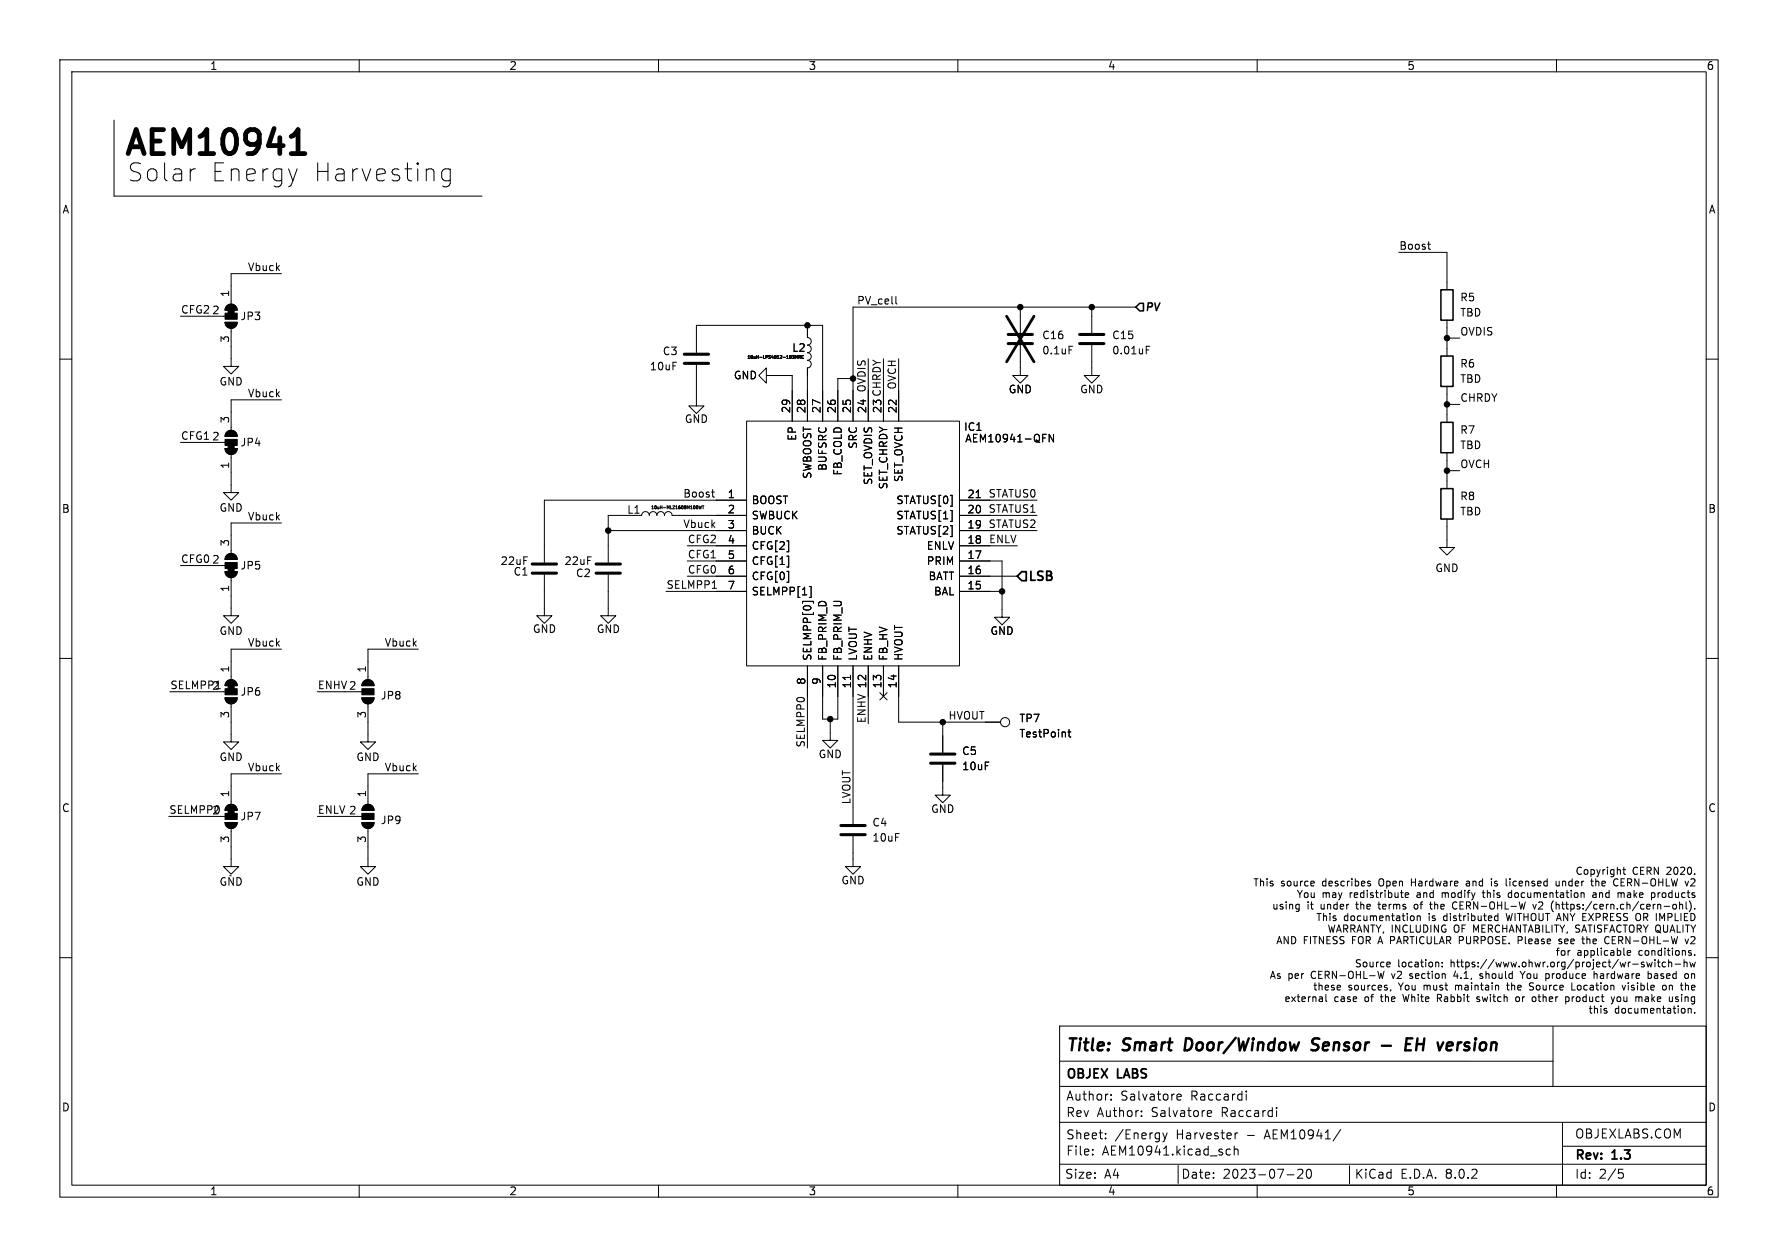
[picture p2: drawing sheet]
<svg xmlns="http://www.w3.org/2000/svg" width="297mm" height="210mm" viewBox="0 0 297 210" stroke-linecap="round" stroke-linejoin="round" font-family="sans-serif">
<g fill="none" stroke="#000" stroke-width=".17">
<path d="M10 10h277v190h-277zM12 12h273v186h-273zM60 10v2M110 10v2M160 10v2M210 10v2M260 10v2M19 20.1v12.7h61.5M32.4 28.2l-.3 .2M49.6 28.2l-.7 2M75.2 28.2v2.4a.81 .81 0 0 1-1.3 .5M75.2 28.4l-.3-.2h-.5l-.5 .3-.1 .3v.8l.3 .5 .3 .1h.5l.3-.1"/>
<path d="M10 60h2M30.1 52.8h7.5M37.6 53.8h2a1.02 1.02 0 0 1-1 1.1 1.02 1.02 0 0 1-1-1.1zM37.9 51.1a1.02 1.02 0 0 1 1.1-.2 1.02 1.02 0 0 1 .6 .9h-2zM38.6 54.9v6.3h1.3l-1.3 1.3-1.3-1.3h1.3M47 45.7h-8.4v5.1M116.3 58.9v-4.5h21.1v16M132.9 59.9v-.5l.1 .3 .2-.3v.5M133.4 59.4v.5M133.5 59.7l.2 .2M133.7 59.6l-.3 .1M133.9 59.5a.22 .22 0 0 0 0 .3 .22 .22 0 0 0 .3 0"/>
<path d="M134.9 54.4v2a.64 .64 0 0 1 .6 .6 .64 .64 0 0 1-.6 .7 .64 .64 0 0 1 .6 .6 .64 .64 0 0 1-.6 .6 .64 .64 0 0 1 .6 .7 .64 .64 0 0 1-.6 .6 .64 .64 0 0 1 .6 .6 .64 .64 0 0 1-.6 .7v8.9M145 59.9v10.5M147.6 59.9v10.5M149.7 49.5v1.1l.1 .2M150.1 59.9v10.5M170.4 57.7v5h1.3l-1.3 1.3-1.2-1.3h1.2M170.4 51.3v4.3M178.6 57.9h.6M182.4 57.7v5h1.2l-1.2 1.3-1.3-1.3h1.3M182.4 51.3v4.3M189.7 51.3h-47.2v19.1M191.5 57.9h.6"/>
<path d="M191.5 58.5h.4M233.7 42.2h8v6.2M238.5 40.8h.5M238.7 41.6l.3 .1M241.7 53.5v6M241.7 56.5h2.1M285 60h2M30.1 73.9h7.5M37.6 74.9h2a1.02 1.02 0 0 1-1 1 1.02 1.02 0 0 1-1-1zM37.9 72.2a1.02 1.02 0 0 1 1.1-.2 1.02 1.02 0 0 1 .6 .9h-2zM38.6 75.9v6.4h1.3l-1.3 1.3-1.3-1.3h1.3M47 66.8h-8.4v5.1"/>
<path d="M116.3 61v6.8h1.3l-1.3 1.3-1.2-1.3h1.2M124.7 70.4h35.6v40.9h-35.6zM128 62.7v-1.2l-1.3 1.2 1.3 1.3v-1.3h4.3v7.7M142.5 63.2h-2.5v7.2M174.2 72.6h.6M176 72.6v1.2l-.7-1.2v1.2M241.7 64.6v6M241.7 75.6v6M241.7 67.6h2.1M241.7 78.6h2.1M30.1 94.5h7.5M37.6 95.5h2a1.02 1.02 0 0 1-1 1 1.02 1.02 0 0 1-1-1z"/>
<path d="M37.9 92.8a1.02 1.02 0 0 1 1.1-.3 1.02 1.02 0 0 1 .6 1h-2zM38.6 96.5v6.4h1.3l-1.3 1.2-1.3-1.2h1.3M47 87.4h-8.4v5.1M90.9 96v6.9h1.3l-1.3 1.2-1.2-1.2h1.2M101.6 96v6.9h1.3l-1.3 1.2-1.3-1.2h1.3M101.6 88.6h23.1M111.3 98.8h13.4M114.8 96.3h9.9M114.8 93.7h9.9M114.8 91.2h9.9M116.5 84.5v.5M116.8 84.5l.1 .5 .1-.4 .1 .4 .1-.5"/>
<path d="M117.3 84.5h.3M117.4 84.5v.5M118.9 82.2h.4M119 98.3h.7M119.1 83l.2 .1M124.7 86.1h-12.4a.64 .64 0 0 0-.7-.6 .64 .64 0 0 0-.6 .6 .64 .64 0 0 0-.6-.6 .64 .64 0 0 0-.7 .6 .64 .64 0 0 0-.6-.6 .64 .64 0 0 0-.6 .6 .64 .64 0 0 0-.7-.6 .64 .64 0 0 0-.6 .6h-5.6v7.9M124.7 83.6h-33.8v10.4M131.4 90.4h.3v1.8h-.3M131.4 92.9h.3v1.8h-.3M131.4 95.5h.3v1.8h-.3M135.2 98h.3v1.8h-.3M160.3 93.7h7.1v9.4h1.3l-1.3 1.3-1.3-1.3h1.3"/>
<path d="M160.3 86.1h12.9M160.3 83.6h12.9M160.3 98.8h7.1M160.3 96.3h9.6M160.3 91.2h9.6M160.3 88.6h12.9M163.1 83.1h.7M241.7 86.7v4.8h1.3l-1.3 1.2-1.3-1.2h1.3M10 110h2M28.4 115.6h9.2M37.6 116.6h2a1.02 1.02 0 0 1-1 1 1.02 1.02 0 0 1-1-1zM37.9 113.8a1.02 1.02 0 0 1 1.1-.2 1.02 1.02 0 0 1 .6 1h-2z"/>
<path d="M38.6 117.6v6.4h1.3l-1.3 1.2-1.3-1.2h1.3M47 108.5h-8.4v5M53 115.6h7.5M60.5 116.6h2a1.02 1.02 0 0 1-1 1 1.02 1.02 0 0 1-1-1zM60.7 113.8a1.02 1.02 0 0 1 1.2-.2 1.02 1.02 0 0 1 .6 1h-2zM61.5 117.6v6.4h1.2l-1.2 1.2-1.3-1.2h1.3M69.9 108.5h-8.4v5M134.1 100.8v-.3h1.8v.3M134.9 111.3v13.7M137.4 111.3v8.8h2.6v-8.8M142.1 112.8v.7M142.5 111.3v26.4"/>
<path d="M145 111.3v9.6M147 115.7l1.2 1.2M147.6 111.3v5M148.2 115.7l-1.2 1.2M150.1 111.3v9.4h17M285 110h2M28.2 136.4h9.4M37.6 137.4h2a1.02 1.02 0 0 1-1 1 1.02 1.02 0 0 1-1-1zM37.9 134.7a1.02 1.02 0 0 1 1.1-.3 1.02 1.02 0 0 1 .6 1h-2zM38.6 138.4v6.4h1.3l-1.3 1.3-1.3-1.3h1.3M47 129.3h-8.4v5.1M53 136.4h7.5"/>
<path d="M60.5 137.4h2a1.02 1.02 0 0 1-1 1 1.02 1.02 0 0 1-1-1zM60.7 134.7a1.02 1.02 0 0 1 1.2-.3 1.02 1.02 0 0 1 .6 1h-2zM61.5 138.4v6.4h1.2l-1.2 1.3-1.3-1.3h1.3M69.9 129.3h-8.4v5.1M138.7 120.1v3.6h1.3l-1.3 1.3-1.3-1.3h1.3M142.5 139.7v5.1h1.3l-1.3 1.3-1.3-1.3h1.3M157.5 127.8v5h1.2l-1.2 1.3-1.3-1.3h1.3M157.5 120.7v5M178.4 122.3h.5M178.6 121.9v1.1l.3 .1M10 160h2M216.7 151.1h.3"/>
<path d="M217 151.1v1l-.2 .2M217 151.8l-.3 .1M219.4 147.2l.1 .3-.5 .1M219.5 148h-.1M228.6 147.6l.3 .1 .1 .1-.2 .2h-.2M228.6 147.2l.3 .1M230.2 151.1h.4M233.9 149.1h.5M234.3 149.9h.1M234.7 149.5l.6-.1-.1-.2-.3-.1-.2 .2 .1 .6h.4M235.8 146.8v1.2M235.8 147.4h.6"/>
<path d="M235.8 153l.3 .1 .1 .1v.5l-.4 .1M236.4 151.1l-.2 .2v.4l.2 .2M236.7 153.1l.2-.1 .3 .1v.7M236.7 153v.8M238.8 151.1h.4M239 150.7v1l.2 .2M242.7 151.6l.1 .2h.5M245.3 147.2l-.3 .1M245.4 147.6h-.3l-.2 .1 .1 .3h.4M247.6 149.1h.4M247.8 148.7v1.1l.1 .1M249.1 146.8v.1"/>
<path d="M249.1 147.2v.8M250.2 153.1l-.3-.1-.3 .2 .2 .6h.4M250.2 152.6v1.2M251.6 152.6l.3 1.2M252.2 146.8v.1M252.2 147.2v.8M252.4 149.1l-.4 .1-.1 .2 .1 .4 .4 .1M253.6 156.5v1.2M254.2 157l-.6 .1M256 151.1l.3 .8 .3-.8M259.9 147.2l.1 .8h.3l.1-.1M259.9 150.7v1.2"/>
<path d="M260.3 151.1l-.4 .1M260.4 147.2v.8M260.9 156.9h-.3l-.2 .1v.2l.5 .1v.3h-.5M264.3 149.1l.3 .2v.6M265.1 156.5v1.2M265.2 156.9l-.1 .1M265.7 147.2h.5M266 148h.2M266.1 149.2h.5v.7M266.6 146.8v1.2M266.6 149.4l-.4 .1-.2 .2 .2 .2h.4M266.9 147.2l-.3 .1"/>
<path d="M268.8 157.6l-.2 .1M270.3 147.9l-.1 .1M270.4 149.1l.4 .2M270.8 147.4h.4M270.8 149.3v.6M271.1 145.3h.4M271.2 144.9v1l.3 .2M271.2 149.2l-.2-.1-.2 .2M271.4 146.8h-.6v1.2h.6M271.8 159.2l.6-.1-.1-.2-.3-.1-.2 .2 .1 .6h.4M274 153.6l-.5 .2M276 149.1l.3 .1 .1 .2v.4l-.4 .1"/>
<path d="M279.5 151.1h.3l.3 .2v.4l-.3 .2-.3-.1-.1-.1zM280.6 151.2l.1-.1h.3l.1 .8M280.6 150.7v1.2M281.5 156.9l.3 .8 .2-.8M281.7 150.7v1l.1 .2M282.2 159.2l.3 .1 .1 .1-.2 .2h-.2M282.2 158.8l.3 .1M282.5 151v.5l-.3 .8M282.6 146.8l-.1 .1M282.9 146.8l.1 .1M283.1 147.3l-.7 .7h.7M283.1 151.8v.1"/>
<path d="M283.1 159.5v.1M283.1 157l-.7 .7h.7M285 160h2M177 171.4h108v26.6h-108zM177 177.3h82.4M220.8 166.6l.1 .7M220.9 167.3h-.1M220.9 166.8l-.1 .1M221.5 166.1v1.1l.1 .1M223.8 164.6l.1 .3-.5 .1M223.9 165.3l-.1 .1M231.2 162.3l-.3 1.2-.2-.9-.3 .9"/>
<path d="M231.8 160.7l.4 .1v.2l-.5 .1M232.2 161.5h-.4M232.3 165.3l-.1 .3M234.3 166.1l.3 1.2M240 160.7l.3 .2v.6M240.1 166.1v1.2M240.1 166.8h.5M240.9 161.4v.1M240.9 160.8v.1M243.1 162.2l-.3 .9h.8M246.7 167.3h.4M247.1 166.6l-.3-.1-.1 .2v.2l.4 .1"/>
<path d="M247.2 163.4h.4M247.6 162.7h-.2l-.2 .1v.2l.4 .1M251.6 164.6h.5M251.8 164.2v1l.2 .2M253.2 166.6l.2-.1 .4 .1v.5l-.1 .2h-.3l-.2-.1zM253.9 162.3l.4 .6M254.3 162.9v.6M254.7 162.3l-.4 .6M255.5 165.3l.4 .1M255.7 164.2l-.2 .3 .1 .2 .3 .1M256.3 166.5l.3 .3v.3l-.3 .2M258.6 162.7l.2 .2v.3l-.2 .3"/>
<path d="M259.4 171.5v10M261.7 166.5l.3 .1 .1 .2-.1 .4-.3 .1M262.6 164.2v1.2h.5M266.3 162.8l.1-.1h.3l.1 .8M266.3 162.3v1.2M267.4 163.1v.3M268.3 168.9l.2 .1-.2 .3M268.3 168.5h.1M269.1 166.5l.3 .8M269.4 167.3l-.3 .4M269.7 166.5l-.3 .8M270.5 166.5l-.3 .1-.1 .2 .1 .4 .3 .1"/>
<path d="M271 164.6l.2 .8 .3-.8M274.1 166.5l.2 .2v.6M274.2 161l.5 .3-.2 .2h-.3M274.6 160.8l-.3-.1-.1 .2M275.1 160.7l.2 .8 .2-.5 .3 .5 .2-.8M275.3 162.7h.3l.3 .2-.1 .5h-.5M276.4 160.3v.2M276.4 160.7v.8M276.7 162.7h-.3M276.8 163h-.3l-.2 .2 .1 .2 .4 .1M276.8 160.7h.5M277 160.3v1.1l.3 .1"/>
<path d="M277.8 164.7l.3-.1 .2 .2v.4l-.2 .2-.3-.1-.1-.1zM278.2 160.8l-.3-.1-.3 .3 .2 .5h.4M278.7 160.9l.2-.2 .3 .1 .1 .7M278.7 160.3v1.2M279.8 161.1h.9M280.3 166.6l-.2-.1-.2 .2v.2l.4 .1v.3h-.4M281.3 160.9l.2-.2 .3 .1v.7M281.3 160.3v1.2M281.6 164.7h.4v.7M282 168.6l.2-.1h.3v.8M282 168.5v.8M282.3 160.7l.2 .8 .2-.5 .3 .5 .2-.8"/>
<path d="M282.6 162.7v.8M283 162.7h-.3l-.1 .1M283.1 169.2v.1M60 198v2M110 198v2M160 198v2M177 194.5h108M177 187.5h108M177 181.5h108M182.5 192.8v.2M182.5 192v.2M184.7 190.1v.2"/>
<path d="M184.7 189.3v.2M185.6 183.7v.1M185.6 182.9v.1M190.7 186.4v.1M190.7 185.6v.2M194.2 189.3l.4 1M194.6 190.3l-.1 .3-.3 .2M195 189.3l-.4 1M196.6 183.6l.2 .2 .4-.1M196.6 183l.2-.2h.3l.2 .2v.2l-.7 .1M196.8 194.7v3M201.7 186.5h.6"/>
<path d="M201.7 185.6l.5-.1 .1 .1 .1 .3-.7 .1M204.8 192.7l.3 .3 .4-.1M205.5 192h-.4l-.3 .3M206.2 192.1l.2-.1h.3l.1 1M206.2 191.5v1.5M206.3 189.3v1M206.7 189.3h-.2l-.2 .3M208.2 182.3v.1M208.2 182.8v1M210 198v2M213.2 185v.2M213.2 185.5v1"/>
<path d="M215 196.3h1.1M216.8 195.5l.2-.2h.3l.3 .2v.3v.2l-.9 .8h.9M218.3 195.5l.3-.2a.81 .81 0 0 1 .3 1.4l-.2 .1a.81 .81 0 0 1-.4-1.3zM224 188.7l-1.3 1.9M225.4 194.8v3M260 198v2M261 187.5v10.5M261 191.5h24M270.4 195.3h.7M270.5 195.9h.4l.3 .3v.4l-.2 .2h-.5"/>
<circle cx="167.9" cy="120.6" r=".76"/>
</g>
<path d="M198.1 173.5l-.2 2h.4M220.1 175.3a.85 .85 0 0 1-1.1 .1M220.1 173.5l-.7 .1a.46 .46 0 0 0-.2 .4 .46 .46 0 0 0 .3 .4l.6 .2M230.8 174.7h1.5M234.9 174.4h.6M235.9 173.5h-.9l-.3 2h1M236.7 174.4h1.1M236.8 173.5l-.3 2M243.6 174.1l-.2 1.4M243.6 174.3l-.1 .2" fill="none" stroke="#000" stroke-width=".4"/>
<g fill="none" stroke="#000" stroke-width=".51">
<path d="M114.3 59.2h4.1M168.4 57.4h4.1M168.4 55.9h4.1M180.3 57.4h4.1M180.3 55.9h4.1M114.3 60.7h4.1M88.9 94.2h4.1M88.9 95.8h4.1M99.6 94.2h4M99.6 95.8h4M140.5 139.4h4M140.5 137.9h4"/>
<path d="M155.4 127.5h4.1M155.4 126h4.1"/>
</g>
<path d="M190.4 50.7h.6v1.2h-.6l-.7-.6zM240.7 48.4h2v5.1h-2zM240.7 59.5h2v5.1h-2zM240.7 70.6h2v5h-2zM240.7 81.6h2v5.1h-2z" fill="none" stroke="#000" stroke-width=".25"/>
<path d="M168.1 52.8l4.6 7.7M172.7 52.8l-4.6 7.7" fill="none" stroke="#000" stroke-width=".46"/>
<g fill="#000" stroke="#000" stroke-width=".17">
<path d="M37.6 53.8h2a1.02 1.02 0 0 1-1 1.1 1.02 1.02 0 0 1-1-1.1zM38.1 51.8h1v.5h-1zM37.9 51.1a1.02 1.02 0 0 1 1.1-.2 1.02 1.02 0 0 1 .6 .9h-2zM37.6 52.3h2v1h-2zM37.6 74.9h2a1.02 1.02 0 0 1-1 1 1.02 1.02 0 0 1-1-1zM38.1 74.4h1v.5h-1zM37.6 73.4h2v1h-2zM37.9 72.2a1.02 1.02 0 0 1 1.1-.2 1.02 1.02 0 0 1 .6 .9h-2zM37.6 95.5h2a1.02 1.02 0 0 1-1 1 1.02 1.02 0 0 1-1-1zM38.1 95h1v.5h-1zM37.6 94h2v1h-2zM37.9 92.8a1.02 1.02 0 0 1 1.1-.3 1.02 1.02 0 0 1 .6 1h-2z"/>
<path d="M37.6 116.6h2a1.02 1.02 0 0 1-1 1 1.02 1.02 0 0 1-1-1zM38.1 114.6h1v.5h-1zM37.9 113.8a1.02 1.02 0 0 1 1.1-.2 1.02 1.02 0 0 1 .6 1h-2zM37.6 115.1h2v1h-2zM60.5 116.6h2a1.02 1.02 0 0 1-1 1 1.02 1.02 0 0 1-1-1zM60.7 113.8a1.02 1.02 0 0 1 1.2-.2 1.02 1.02 0 0 1 .6 1h-2zM60.5 115.1h2v1h-2zM37.6 137.4h2a1.02 1.02 0 0 1-1 1 1.02 1.02 0 0 1-1-1zM38.1 135.4h1v.5h-1zM37.9 134.7a1.02 1.02 0 0 1 1.1-.3 1.02 1.02 0 0 1 .6 1h-2zM37.6 135.9h2v1h-2zM60.5 137.4h2a1.02 1.02 0 0 1-1 1 1.02 1.02 0 0 1-1-1z"/>
<path d="M60.7 134.7a1.02 1.02 0 0 1 1.2-.3 1.02 1.02 0 0 1 .6 1h-2zM60.5 135.9h2v1h-2z"/>
<circle cx="134.9" cy="54.4" r=".46"/>
<circle cx="170.4" cy="51.3" r=".46"/>
<circle cx="182.4" cy="51.3" r=".46"/>
<circle cx="241.7" cy="56.5" r=".46"/>
<circle cx="142.5" cy="63.2" r=".46"/>
<circle cx="241.7" cy="67.6" r=".46"/>
<circle cx="241.7" cy="78.6" r=".46"/>
<circle cx="101.6" cy="88.6" r=".46"/>
<circle cx="167.4" cy="98.8" r=".46"/>
<circle cx="138.7" cy="120.1" r=".46"/>
<circle cx="157.5" cy="120.7" r=".46"/>
</g>
<path d="M170.7 95.5h.7v1.5h-.7l-.8-.7z" fill="none" stroke="#000" stroke-width=".3"/>
<path d="M48.6 25.7h2.3M49 22.6l.8-.9v4" fill="none" stroke="#000" stroke-width=".8"/>
<text font-size="5.6" x="20.5" y="26.2">AEM10941</text>
<g font-size="4.2">
<text x="21.1" y="30.6">Solar</text>
<text x="35" y="30.6">Energy</text>
<text x="52" y="30.6">Harvesting</text>
</g>
<g font-size="2.8">
<text x="178" y="176.2">Title:</text>
<text x="187.7" y="176.2">Smart</text>
<text x="198.7" y="176.2">Door/Window</text>
<text x="220.8" y="176.2">Sensor</text>
<text x="238" y="176.2">EH</text>
<text x="244.2" y="176.2">version</text>
</g>
<g font-size="2.1">
<text x="171.7" y="97.5">LSB</text>
<text x="178" y="180.6">OBJEX</text>
<text x="178" y="184.1">Author:</text>
<text x="186.7" y="180.6">LABS</text>
<text x="187.2" y="184.1">Salvatore</text>
<text x="199" y="184.1">Raccardi</text>
<text x="178" y="190.6">Sheet:</text>
<text x="178" y="186.8">Rev</text>
<text x="183.2" y="186.8">Author:</text>
<text x="186.2" y="190.6">/Energy</text>
<text x="192.4" y="186.8">Salvatore</text>
<text x="196.5" y="190.6">Harvester</text>
<text x="204.2" y="186.8">Raccardi</text>
<text x="208.4" y="190.6">-</text>
<text x="211.6" y="190.6">AEM10941/</text>
<text x="263" y="190.4">OBJEXLABS.COM</text>
<text x="177.8" y="197.1">Size:</text>
<text x="178" y="193.3">File:</text>
<text x="184.1" y="193.3">AEM10941.kicad_sch</text>
<text x="184.5" y="197.1">A4</text>
<text x="197.2" y="197.1">Date:</text>
<text x="204.3" y="197.1">2023-07-20</text>
<text x="226.2" y="197.1">KiCad</text>
<text x="233.9" y="197.1">E.D.A.</text>
<text x="241.5" y="197.1">8.0.2</text>
<text x="263" y="194.2">Rev:</text>
<text x="263" y="197.1">Id:</text>
<text x="267.1" y="197.1">2/5</text>
<text x="269.4" y="194.2">1.3</text>
</g>
<g font-size="1.8">
<text x="35" y="11.9">1</text>
<text x="85" y="11.9">2</text>
<text x="135" y="11.9">3</text>
<text x="185" y="11.9">4</text>
<text x="235" y="11.9">5</text>
<text x="285" y="11.9">6</text>
<text x="10.3" y="35.9">A</text>
<text x="285.3" y="35.9">A</text>
<text x="233.7" y="41.8">Boost</text>
<text x="41.3" y="45.4">Vbuck</text>
<text x="30.1" y="52.5">CFG2</text>
<text x="35.4" y="52.6">2</text>
<text x="38.4" y="49.7" transform="rotate(-90 38.4 49.7)">1</text>
<text x="40.1" y="53.7">JP3</text>
<text x="143.1" y="51">PV_cell</text>
<text x="191.2" y="52.3">PV</text>
<text x="243.8" y="50.5">R5</text>
<text x="243.8" y="53.1">TBD</text>
<text x="38.4" y="57.3" transform="rotate(-90 38.4 57.3)">3</text>
<text x="110.6" y="59.5">C3</text>
<text x="132.2" y="59">L2</text>
<text x="174" y="56.9">C16</text>
<text x="174" y="59.4">0.1uF</text>
<text x="185.7" y="59.4">0.01uF</text>
<text x="185.7" y="56.9">C15</text>
<text x="243.8" y="56.1">OVDIS</text>
<text x="36.6" y="64.6">GND</text>
<text x="108.4" y="62.1">10uF</text>
<text x="122.5" y="63.6">GND</text>
<text x="144.7" y="65.7" transform="rotate(-90 144.7 65.7)">OVDIS</text>
<text x="149.8" y="65.2" transform="rotate(-90 149.8 65.2)">OVCH</text>
<text x="168.4" y="65.9">GND</text>
<text x="180.3" y="65.9">GND</text>
<text x="243.8" y="61.6">R6</text>
<text x="243.8" y="64.2">TBD</text>
<text x="38.4" y="70.8" transform="rotate(-90 38.4 70.8)">3</text>
<text x="41.3" y="66.5">Vbuck</text>
<text x="114.3" y="70.9">GND</text>
<text x="132.1" y="69.1" transform="rotate(-90 132.1 69.1)">29</text>
<text x="134.6" y="69.1" transform="rotate(-90 134.6 69.1)">28</text>
<text x="137.2" y="69.1" transform="rotate(-90 137.2 69.1)">27</text>
<text x="139.7" y="69.1" transform="rotate(-90 139.7 69.1)">26</text>
<text x="142.2" y="69.1" transform="rotate(-90 142.2 69.1)">25</text>
<text x="144.8" y="69.1" transform="rotate(-90 144.8 69.1)">24</text>
<text x="147.3" y="69.1" transform="rotate(-90 147.3 69.1)">23 CHRDY</text>
<text x="147.3" y="69.1" transform="rotate(-90 147.3 69.1)">23</text>
<text x="149.9" y="69.1" transform="rotate(-90 149.9 69.1)">22</text>
<text x="243.8" y="67.2">CHRDY</text>
<text x="30.1" y="73.6">CFG1</text>
<text x="35.4" y="73.7">2</text>
<text x="40.1" y="74.8">JP4</text>
<text x="133.2" y="73.7" transform="rotate(-90 133.2 73.7)">EP</text>
<text x="143.4" y="75.1" transform="rotate(-90 143.4 75.1)">SRC</text>
<text x="160.9" y="72.2">IC1</text>
<text x="161.1" y="74.1">AEM10941-QFN</text>
<text x="243.8" y="72.7">R7</text>
<text x="243.8" y="75.2">TBD</text>
<text x="38.4" y="78.4" transform="rotate(-90 38.4 78.4)">1</text>
<text x="114" y="83.2">Boost</text>
<text x="121.5" y="83.3">1</text>
<text x="135.7" y="80.1" transform="rotate(-90 135.7 80.1)">SWBOOST</text>
<text x="138.3" y="78.8" transform="rotate(-90 138.3 78.8)">BUFSRC</text>
<text x="140.8" y="79.5" transform="rotate(-90 140.8 79.5)">FB_COLD</text>
<text x="145.9" y="81.1" transform="rotate(-90 145.9 81.1)">SET_OVDIS</text>
<text x="148.4" y="81.8" transform="rotate(-90 148.4 81.8)">SET_CHRDY</text>
<text x="151" y="80.6" transform="rotate(-90 151 80.6)">SET_OVCH</text>
<text x="161.5" y="83.3">21</text>
<text x="165" y="83.2">STATUS0</text>
<text x="243.8" y="83.8">R8</text>
<text x="243.8" y="78.3">OVCH</text>
<text x="10.3" y="85.9">B</text>
<text x="36.6" y="85.7">GND</text>
<text x="41.3" y="87">Vbuck</text>
<text x="104.7" y="86">L1</text>
<text x="114" y="88.3">Vbuck</text>
<text x="121.5" y="85.9">2</text>
<text x="121.5" y="88.4">3</text>
<text x="125.5" y="84.4">BOOST</text>
<text x="125.5" y="87">SWBUCK</text>
<text x="125.5" y="89.5">BUCK</text>
<text x="149.6" y="89.5">STATUS[2]</text>
<text x="149.6" y="87">STATUS[1]</text>
<text x="149.6" y="84.4">STATUS[0]</text>
<text x="161.5" y="88.4">19</text>
<text x="161.5" y="85.9">20</text>
<text x="165" y="88.3">STATUS2</text>
<text x="165" y="85.8">STATUS1</text>
<text x="243.8" y="86.3">TBD</text>
<text x="285.3" y="85.9">B</text>
<text x="30.1" y="94.1">CFG0</text>
<text x="35.4" y="94.2">2</text>
<text x="38.4" y="91.4" transform="rotate(-90 38.4 91.4)">3</text>
<text x="40.1" y="95.4">JP5</text>
<text x="83.5" y="94.6">22uF</text>
<text x="94.2" y="94.6">22uF</text>
<text x="114.8" y="95.9">CFG0</text>
<text x="114.8" y="90.8">CFG2</text>
<text x="114.8" y="93.4">CFG1</text>
<text x="121.5" y="90.9">4</text>
<text x="121.5" y="93.5">5</text>
<text x="125.5" y="92">CFG[2]</text>
<text x="125.5" y="94.6">CFG[1]</text>
<text x="154.7" y="94.6">PRIM</text>
<text x="154.7" y="92">ENLV</text>
<text x="161.5" y="93.5">17</text>
<text x="161.5" y="90.9">18</text>
<text x="165.1" y="90.8">ENLV</text>
<text x="239.7" y="95.8">GND</text>
<text x="38.4" y="99" transform="rotate(-90 38.4 99)">1</text>
<text x="85.7" y="96.4">C1</text>
<text x="96.1" y="96.6">C2</text>
<text x="111.3" y="98.5">SELMPP1</text>
<text x="121.5" y="96">6</text>
<text x="121.5" y="98.6">7</text>
<text x="125.5" y="97.1">CFG[0]</text>
<text x="125.5" y="99.7">SELMPP[1]</text>
<text x="155" y="97.1">BATT</text>
<text x="155.9" y="99.7">BAL</text>
<text x="161.5" y="98.6">15</text>
<text x="161.5" y="96">16</text>
<text x="36.6" y="106.3">GND</text>
<text x="88.9" y="105.9">GND</text>
<text x="99.6" y="106">GND</text>
<text x="165.3" y="106.3">GND</text>
<text x="38.4" y="112.5" transform="rotate(-90 38.4 112.5)">1</text>
<text x="41.3" y="108.1">Vbuck</text>
<text x="61.2" y="112.5" transform="rotate(-90 61.2 112.5)">1</text>
<text x="64.2" y="108.1">Vbuck</text>
<text x="135.7" y="110.5" transform="rotate(-90 135.7 110.5)">SELMPP[0]</text>
<text x="138.3" y="110.5" transform="rotate(-90 138.3 110.5)">FB_PRIM_D</text>
<text x="140.8" y="110.5" transform="rotate(-90 140.8 110.5)">FB_PRIM_U</text>
<text x="143.4" y="110.5" transform="rotate(-90 143.4 110.5)">LVOUT</text>
<text x="145.9" y="110.5" transform="rotate(-90 145.9 110.5)">ENHV</text>
<text x="148.4" y="110.5" transform="rotate(-90 148.4 110.5)">FB_HV</text>
<text x="151" y="110.5" transform="rotate(-90 151 110.5)">HVOUT</text>
<text x="28.4" y="115.2">SELMPP1</text>
<text x="35.4" y="115.3">2</text>
<text x="40.1" y="116.4">JP6</text>
<text x="53" y="115.2">ENHV2</text>
<text x="63.5" y="117.1">JP8</text>
<text x="134.6" y="114.5" transform="rotate(-90 134.6 114.5)">8</text>
<text x="137.2" y="114.5" transform="rotate(-90 137.2 114.5)">9</text>
<text x="139.7" y="115.1" transform="rotate(-90 139.7 115.1)">10</text>
<text x="142.2" y="115.1" transform="rotate(-90 142.2 115.1)">11</text>
<text x="144.8" y="115.1" transform="rotate(-90 144.8 115.1)">12</text>
<text x="147.3" y="115.1" transform="rotate(-90 147.3 115.1)">13</text>
<text x="149.9" y="115.1" transform="rotate(-90 149.9 115.1)">14</text>
<text x="38.4" y="120.1" transform="rotate(-90 38.4 120.1)">3</text>
<text x="61.2" y="120.1" transform="rotate(-90 61.2 120.1)">3</text>
<text x="134.5" y="125" transform="rotate(-90 134.5 125)">SELMPP0</text>
<text x="144.7" y="120.9" transform="rotate(-90 144.7 120.9)">ENHV 12</text>
<text x="158.3" y="120.3">HVOUT</text>
<text x="170.2" y="120.9">TP7</text>
<text x="170.2" y="123.4">TestPoint</text>
<text x="36.6" y="127.4">GND</text>
<text x="41.3" y="128.9">Vbuck</text>
<text x="59.4" y="127.4">GND</text>
<text x="64.2" y="128.9">Vbuck</text>
<text x="136.6" y="126.9">GND</text>
<text x="160.6" y="126.3">C5</text>
<text x="160.6" y="128.9">10uF</text>
<text x="10.3" y="135.9">C</text>
<text x="28.2" y="136">SELMPP0</text>
<text x="35.4" y="136.1">2</text>
<text x="38.4" y="133.3" transform="rotate(-90 38.4 133.3)">1</text>
<text x="40.1" y="137.3">JP7</text>
<text x="53" y="136">ENLV 2</text>
<text x="61.2" y="133.3" transform="rotate(-90 61.2 133.3)">1</text>
<text x="63.5" y="137.9">JP9</text>
<text x="142.1" y="134.5" transform="rotate(-90 142.1 134.5)">LVOUT</text>
<text x="155.4" y="136">GND</text>
<text x="285.3" y="135.9">C</text>
<text x="38.4" y="140.9" transform="rotate(-90 38.4 140.9)">3</text>
<text x="61.2" y="140.9" transform="rotate(-90 61.2 140.9)">3</text>
<text x="145.6" y="138.3">C4</text>
<text x="145.6" y="140.8">10uF</text>
<text x="36.6" y="148.2">GND</text>
<text x="59.4" y="148.2">GND</text>
<text x="140.5" y="148">GND</text>
<text x="10.3" y="185.9">D</text>
<text x="285.3" y="185.9">D</text>
<text x="35" y="199.9">1</text>
<text x="85" y="199.9">2</text>
<text x="135" y="199.9">3</text>
<text x="185" y="199.9">4</text>
<text x="235" y="199.9">5</text>
<text x="285" y="199.9">6</text>
</g>
<g font-size="1.7">
<text x="209.2" y="148.2">This</text>
<text x="213.9" y="148.2">source</text>
<text x="221" y="148.2">describes</text>
<text x="230.6" y="148.2">Open</text>
<text x="236.2" y="148.2">Hardware</text>
<text x="245.6" y="148.2">and</text>
<text x="250" y="148.2">is</text>
<text x="252.7" y="148.2">licensed</text>
<text x="261.3" y="148.2">under</text>
<text x="263.1" y="146.2">Copyright</text>
<text x="267.4" y="148.2">the</text>
<text x="271.4" y="148.2">CERN-OHLW</text>
<text x="272.7" y="146.2">CERN 2020.</text>
<text x="283.6" y="148.2">v2</text>
<text x="212.4" y="152">using</text>
<text x="216.5" y="150.1">You</text>
<text x="218.3" y="152">it</text>
<text x="219.8" y="154">This</text>
<text x="220.7" y="152">under</text>
<text x="220.8" y="150.1">may</text>
<text x="221.6" y="155.9">WARRANTY, INCLUDING</text>
<text x="224.4" y="154">documentation</text>
<text x="225.6" y="150.1">redistribute</text>
<text x="226.9" y="152">the</text>
<text x="230.8" y="152">terms</text>
<text x="237" y="152">of</text>
<text x="237" y="150.1">and</text>
<text x="238.8" y="154">is</text>
<text x="239.9" y="152">the</text>
<text x="241.4" y="150.1">modify</text>
<text x="241.4" y="154">distributed</text>
<text x="243" y="155.9">OF MERCHANTABILITY, SATISFACTORY QUALITY</text>
<text x="243.8" y="152">CERN-OHL-W</text>
<text x="248.4" y="150.1">this</text>
<text x="252.2" y="154">WITHOUT ANY EXPRESS</text>
<text x="252.9" y="150.1">documentation</text>
<text x="257.5" y="152">v2</text>
<text x="260.7" y="152">(https:/cern.ch/cern-ohl).</text>
<text x="267.2" y="150.1">and</text>
<text x="271.6" y="150.1">make</text>
<text x="274.4" y="154">OR IMPLIED</text>
<text x="277.4" y="150.1">products</text>
<text x="213.1" y="157.8">AND FITNESS</text>
<text x="226" y="157.8">FOR A PARTICULAR PURPOSE.</text>
<text x="226.2" y="161.7">Source</text>
<text x="233.5" y="161.7">location:</text>
<text x="242.4" y="161.7">https://www.ohwr.org/project/wr-switch-hw</text>
<text x="254.5" y="157.8">Please</text>
<text x="259.8" y="159.8">for</text>
<text x="261.6" y="157.8">see</text>
<text x="263.4" y="159.8">applicable</text>
<text x="265.7" y="157.8">the</text>
<text x="269.7" y="157.8">CERN-OHL-W</text>
<text x="273.9" y="159.8">conditions.</text>
<text x="283.4" y="157.8">v2</text>
<text x="212" y="163.6">As</text>
<text x="214.4" y="167.5">external</text>
<text x="215.1" y="163.6">per</text>
<text x="219.1" y="163.6">CERN-OHL-W</text>
<text x="219.2" y="165.6">these</text>
<text x="222.8" y="167.5">case</text>
<text x="225.2" y="165.6">sources,</text>
<text x="228.1" y="167.5">of</text>
<text x="231" y="167.5">the</text>
<text x="232.8" y="163.6">v2</text>
<text x="233.8" y="165.6">You</text>
<text x="234.9" y="167.5">White</text>
<text x="236" y="163.6">section</text>
<text x="238.1" y="165.6">must</text>
<text x="240.8" y="167.5">Rabbit</text>
<text x="243.6" y="163.6">4.1,</text>
<text x="243.6" y="165.6">maintain</text>
<text x="247.6" y="167.5">switch</text>
<text x="248.2" y="163.6">should</text>
<text x="252.5" y="165.6">the</text>
<text x="254.4" y="167.5">or</text>
<text x="255.2" y="163.6">You</text>
<text x="256.4" y="165.6">Source</text>
<text x="257.3" y="167.5">other</text>
<text x="259.6" y="163.6">produce</text>
<text x="263.1" y="167.5">product</text>
<text x="263.7" y="165.6">Location</text>
<text x="267.8" y="163.6">hardware</text>
<text x="271" y="167.5">you</text>
<text x="272.4" y="165.6">visible</text>
<text x="275.2" y="167.5">make</text>
<text x="277.1" y="163.6">based</text>
<text x="279.3" y="165.6">on</text>
<text x="281.1" y="167.5">using</text>
<text x="282.6" y="165.6">the</text>
<text x="283.5" y="163.6">on</text>
<text x="265.2" y="169.4">this</text>
<text x="269.7" y="169.4">documentation.</text>
</g>
<g font-size=".7">
<text x="124.7" y="60.1">10uH-LPS4012-103MRC</text>
<text x="108.6" y="85.2">10uH-MLZ1608M100WT</text>
</g>
</svg>
